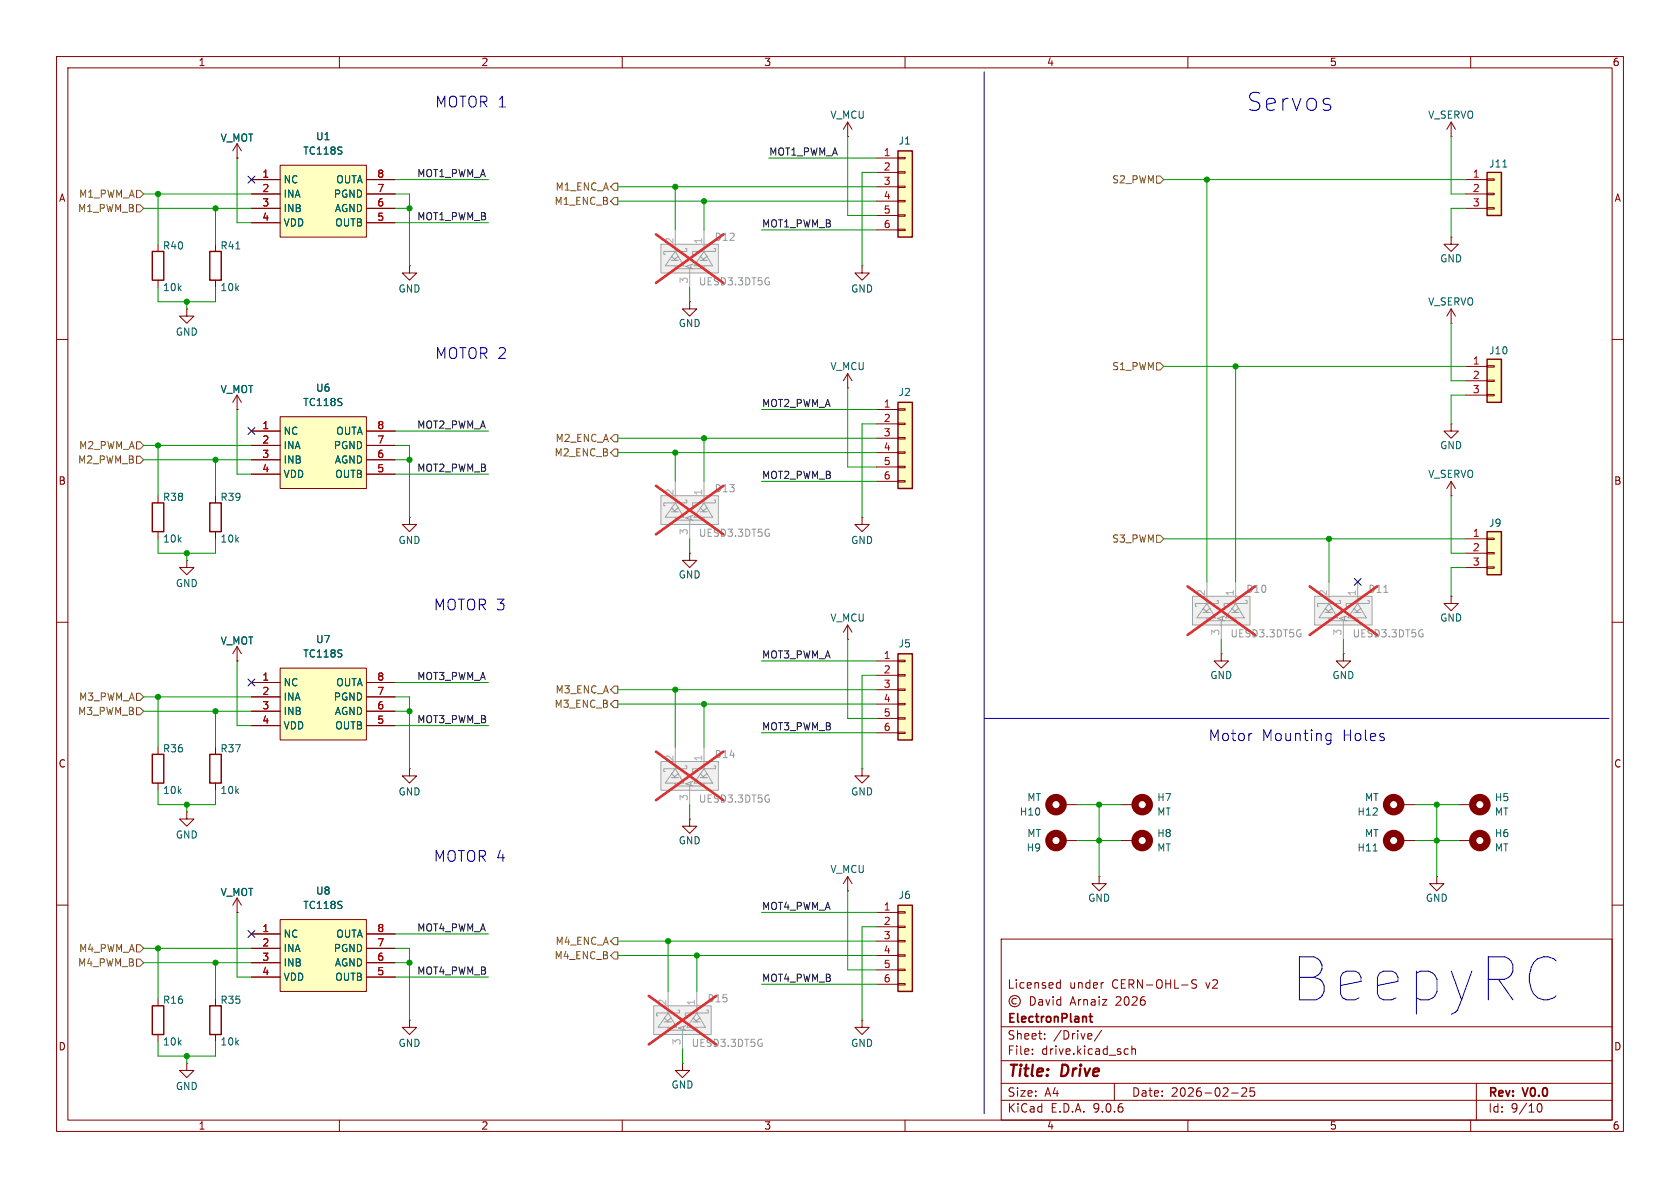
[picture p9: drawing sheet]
<svg xmlns="http://www.w3.org/2000/svg" width="297mm" height="210mm" viewBox="0 0 297 210" stroke-linecap="round" stroke-linejoin="round" font-family="sans-serif">
<g fill="none" stroke="#840000" stroke-width=".18">
<path d="M10 10h277v190h-277zM12 12h273v186h-273zM60 10v2M110 10v2M160 10v2M210 10v2M260 10v2M10 60h2M285 60h2M10 110h2M285 110h2M10 160h2"/>
<path d="M177 166h108v32h-108zM179.7 176.6a.52 .52 0 0 0-.8 .4 .52 .52 0 0 0 .8 .4M182.2 176.2a.76 .76 0 0 1 .8 .7 .76 .76 0 0 1-.8 .8zM183.7 176.8h.5l.1 .9M184.3 177.1h-.5a.29 .29 0 0 0-.2 .3 .29 .29 0 0 0 .2 .3l.5-.1M184.9 176.7l.3 1 .4-1M186.2 176.2v.1M186.2 176.7v1M186.9 174.6h.6M186.9 173.8h.6M187.5 173.2v1.5M187.5 176.8l-.4-.1-.3 .3v.4l.2 .2h.5"/>
<path d="M187.5 176.2v1.5M195 173.7h.1M211.5 173.3l-.5-.1-.3 .1v.5l.7 .3 .1 .3-.3 .3-.5-.1M285 160h2M60 198v2M110 198v2M160 198v2M177 194.5h108M177 191.5h108M177 187.5h108M177 181.5h108M182.5 186.3v.1"/>
<path d="M182.5 185.5v.1M184.7 183.6v.1M184.7 182.8v.1M194.7 182.1l-1.2 2M197 191.5v3M199 185.4l.5 .1M199.5 186.3l-.5 .1M200.1 185.5l.2-.1 .4 .1v.9M200.1 184.9v1.5M210 198v2M217.7 193.2h1.2M219.5 192.4l.6-.1 .2 .1 .1 .3-.9 1.1h.9"/>
<path d="M221.7 192.3h-.7v.7l.2-.1h.5l.1 .3-.1 .5-.2 .1-.5-.1M260 198v2M261 191.5v6.5M271.7 195.7l.2-.5 .2-.1a.81 .81 0 0 1 .6 .6 .81 .81 0 0 1-.3 .8h-.4l-.3-.5"/>
<circle cx="179.4" cy="177" r="1"/>
</g>
<path d="M192.6 179.7h.5M192.8 179.2v1.3l.3 .2" fill="none" stroke="#840000" stroke-width=".3"/>
<g fill="#f0f0f0">
<path d="M116.8 87.6h10.2v5.1h-10.2z"/>
<path d="M124.5 88.9l1.5 2.5h-3.3z"/>
<path d="M119.4 88.9l1.5 2.5h-3.3z"/>
</g>
<path d="M116.8 87.6h10.2v5.1h-10.2zM119.4 91.4v.6h2.5M119.4 88.9l1.5 2.5h-3.3zM119.4 85.1v3.8M121.2 88.4h.2v.5h-4v.5h.2M124.5 88.9l1.5 2.5h-3.3zM124.5 91.4v.6h-2.6v3.3M124.5 85.1v3.8M126.2 88.4h.3v.5h-4.1v.5h.3" fill="none" stroke="#a1a1a1" stroke-width=".18"/>
<path d="M116 85.9l11.9 8.6M127.9 85.9l-11.9 8.6" fill="none" stroke="#e12e31" stroke-width=".46"/>
<g fill="#f0f0f0">
<path d="M116.8 134.6h10.2v5.1h-10.2z"/>
<path d="M124.5 135.9l1.5 2.5h-3.3z"/>
<path d="M119.4 135.9l1.5 2.5h-3.3z"/>
</g>
<path d="M116.8 134.6h10.2v5.1h-10.2zM119.4 138.4v.5h2.5M119.4 135.9l1.5 2.5h-3.3zM119.4 132.1v3.8M121.2 135.4h.2v.5h-4v.5h.2M124.5 135.9l1.5 2.5h-3.3zM124.5 138.4v.5h-2.6v3.3M124.5 132.1v3.8M126.2 135.4h.3v.5h-4.1v.5h.3" fill="none" stroke="#a1a1a1" stroke-width=".18"/>
<path d="M116 132.9l11.9 8.6M127.9 132.9l-11.9 8.6" fill="none" stroke="#e12e31" stroke-width=".46"/>
<path d="M152.4 135.9v1.3h1.3l-1.3 1.2-1.3-1.2h1.3M152.4 135.9h.1M120.6 188v1.2h1.3l-1.3 1.3-1.2-1.3h1.2M120.6 188h.1M152.4 180.3v1.3h1.3l-1.3 1.3-1.3-1.3h1.3M152.4 180.3h.1" fill="none" stroke="#840000" stroke-width=".18"/>
<g fill="#f0f0f0">
<path d="M115.6 177.8h10.1v5.1h-10.1z"/>
<path d="M123.2 179.1l1.5 2.5h-3.3z"/>
<path d="M118.1 179.1l1.5 2.5h-3.3z"/>
</g>
<path d="M115.6 177.8h10.1v5.1h-10.1zM118.1 179.1l1.5 2.5h-3.3zM118.1 175.3v3.8M119.9 178.6h.2v.5h-4v.5h.2M123.2 179.1l1.5 2.5h-3.3zM123.2 175.3v3.8M125 178.6h.2v.5h-4v.5h.2M118.1 181.6v.5h2.5M123.2 181.6v.5h-2.6v3.3" fill="none" stroke="#a1a1a1" stroke-width=".18"/>
<path d="M114.7 176l11.9 8.6M126.6 176l-11.9 8.6" fill="none" stroke="#e12e31" stroke-width=".46"/>
<path d="M152.4 91.4v1.3h1.3l-1.3 1.3-1.3-1.3h1.3M152.4 91.4h.1M121.9 144.8v1.3h1.3l-1.3 1.2-1.3-1.2h1.3M121.9 144.8h.1M149.9 157.5h.1M149.9 154.9l-.8 1.3M149.9 154.9l.7 1.3M149.9 154.9v2.6M72.4 180.3v1.3h1.3l-1.3 1.3-1.3-1.3h1.3M72.4 180.3h.1" fill="none" stroke="#840000" stroke-width=".18"/>
<path d="M158.7 26.7h2.6v15.2h-2.6z" fill="#ffffc2"/>
<path d="M158.7 26.7h2.6v15.2h-2.6z" fill="none" stroke="#840000" stroke-width=".25"/>
<g fill="none" stroke="#840000" stroke-width=".18">
<path d="M154.9 27.9h3.8M154.9 30.5h3.8M154.9 33h3.8M154.9 35.6h3.8M154.9 38.1h3.8M158.7 27.8h1.3v.3h-1.3zM158.7 30.4h1.3v.2h-1.3zM158.7 32.9h1.3v.2h-1.3zM158.7 35.4h1.3v.3h-1.3zM158.7 38h1.3v.2h-1.3zM154.9 40.6h3.8M158.7 40.5h1.3v.3h-1.3z"/>
<path d="M121.9 97.8v1.3h1.3l-1.3 1.2-1.3-1.2h1.3M121.9 97.8h.1M33 143.5v1.3h1.3l-1.3 1.3-1.3-1.3h1.3M33 143.5h.1M41.9 158.8l-.8 1.2M41.9 158.8l.8 1.2M41.9 158.8v2.5M41.9 161.3h.1"/>
</g>
<path d="M262.9 30.5h2.5v7.6h-2.5z" fill="#ffffc2"/>
<path d="M262.9 30.5h2.5v7.6h-2.5z" fill="none" stroke="#840000" stroke-width=".25"/>
<path d="M256.5 24.1h.1M256.5 21.6l-.7 1.3M256.5 21.6l.8 1.3M256.5 21.6v2.5M259.1 31.8h3.8M259.1 34.3h3.8M259.1 36.8h3.8M262.9 31.6h1.3v.3h-1.3zM262.9 34.2h1.3v.2h-1.3zM262.9 36.7h1.3v.3h-1.3z" fill="none" stroke="#840000" stroke-width=".18"/>
<path d="M265.7 29.5h.7" fill="none" stroke="#006464" stroke-width=".18"/>
<path d="M262.9 63.5h2.5v7.6h-2.5z" fill="#ffffc2"/>
<path d="M262.9 63.5h2.5v7.6h-2.5z" fill="none" stroke="#840000" stroke-width=".25"/>
<path d="M259.1 64.8h3.8M259.1 67.3h3.8M259.1 69.9h3.8M262.9 64.6h1.3v.3h-1.3zM262.9 67.2h1.3v.2h-1.3zM262.9 69.7h1.3v.3h-1.3zM33 188v1.2h1.3l-1.3 1.3-1.3-1.3h1.3M33 188h.1" fill="none" stroke="#840000" stroke-width=".18"/>
<path d="M49.5 162.6h15.3v12.7h-15.3z" fill="#ffffc2"/>
<path d="M44.4 165.1h5.1M44.4 167.6h5.1M44.4 170.2h5.1M44.4 172.7h5.1M49.5 162.6h15.3v12.7h-15.3zM64.8 165.1h5M64.8 167.6h5M64.8 170.2h5M64.8 172.7h5" fill="none" stroke="#840000" stroke-width=".18"/>
<path d="M158.7 115.6h2.6v15.2h-2.6z" fill="#ffffc2"/>
<path d="M26.9 88.9h2.1v5.1h-2.1zM37.1 88.9h2v5.1h-2zM158.7 115.6h2.6v15.2h-2.6zM26.9 133.4h2.1v5h-2.1zM37.1 133.4h2v5h-2z" fill="none" stroke="#840000" stroke-width=".25"/>
<g fill="none" stroke="#840000" stroke-width=".18">
<path d="M149.9 24.1h.1M149.9 21.6l-.8 1.3M149.9 21.6l.7 1.3M149.9 21.6v2.5M27.9 87.6v1.3M27.9 94v1.3M33 99.1v1.2h1.3l-1.3 1.3-1.3-1.3h1.3M33 99.1h.1M38.1 87.6v1.3M38.1 94v1.3M72.4 91.4v1.3h1.3l-1.3 1.3-1.3-1.3h1.3M72.4 91.4h.1"/>
<path d="M41.9 116.8h.1M41.9 114.3l-.8 1.3M41.9 114.3l.8 1.3M41.9 114.3v2.5M154.9 116.8h3.8M154.9 119.4h3.8M158.7 116.7h1.3v.3h-1.3zM158.7 119.3h1.3v.2h-1.3zM27.9 132.1v1.3M27.9 138.4v1.3M38.1 132.1v1.3M38.1 138.4v1.3"/>
<path d="M72.4 135.9v1.3h1.3l-1.3 1.2-1.3-1.2h1.3M72.4 135.9h.1M154.9 121.9h3.8M154.9 124.5h3.8M154.9 127h3.8M154.9 129.5h3.8M158.7 121.8h1.3v.2h-1.3zM158.7 124.3h1.3v.3h-1.3zM158.7 126.9h1.3v.2h-1.3zM158.7 129.4h1.3v.3h-1.3z"/>
</g>
<path d="M49.5 118.1h15.3v12.7h-15.3z" fill="#ffffc2"/>
<path d="M49.5 118.1h15.3v12.7h-15.3zM237.5 115.6v1.2h1.3l-1.3 1.3-1.3-1.3h1.3M237.5 115.6h.1M44.4 120.7h5.1M44.4 123.2h5.1M44.4 125.7h5.1M44.4 128.3h5.1M64.8 120.7h5M64.8 123.2h5M64.8 125.7h5M64.8 128.3h5" fill="none" stroke="#840000" stroke-width=".18"/>
<path d="M158.7 71.1h2.6v15.3h-2.6z" fill="#ffffc2"/>
<path d="M158.7 71.1h2.6v15.3h-2.6z" fill="none" stroke="#840000" stroke-width=".25"/>
<path d="M154.9 72.4h3.8M154.9 74.9h3.8M154.9 77.5h3.8M158.7 72.3h1.3v.2h-1.3zM158.7 74.8h1.3v.3h-1.3zM158.7 77.3h1.3v.3h-1.3zM158.7 79.9h1.3v.2h-1.3zM154.9 80h3.8M154.9 82.6h3.8M154.9 85.1h3.8M158.7 82.4h1.3v.3h-1.3zM158.7 85h1.3v.2h-1.3z" fill="none" stroke="#840000" stroke-width=".18"/>
<g fill="#f0f0f0">
<path d="M116.8 43.2h10.2v5.1h-10.2z"/>
<path d="M124.5 44.5l1.5 2.5h-3.3z"/>
<path d="M119.4 44.5l1.5 2.5h-3.3z"/>
</g>
<path d="M116.8 43.2h10.2v5.1h-10.2zM119.4 47v.5h2.5M119.4 44.5l1.5 2.5h-3.3zM119.4 40.6v3.9M121.2 43.9h.2v.6h-4v.5h.2M124.5 44.5l1.5 2.5h-3.3zM124.5 47v.5h-2.6v3.3M124.5 40.6v3.9M126.2 43.9h.3v.6h-4.1v.5h.3" fill="none" stroke="#a1a1a1" stroke-width=".18"/>
<path d="M116 41.4l11.9 8.6M127.9 41.4l-11.9 8.6" fill="none" stroke="#e12e31" stroke-width=".46"/>
<g fill="none" stroke="#840000" stroke-width=".18">
<path d="M27.9 43.2v1.3M27.9 49.5v1.3M72.4 47v1.3h1.3l-1.3 1.2-1.3-1.2h1.3M72.4 47h.1M121.9 53.3v1.3h1.3l-1.3 1.3-1.3-1.3h1.3M121.9 53.3h.1M152.4 47v1.3h1.3l-1.3 1.2-1.3-1.2h1.3M152.4 47h.1M149.9 68.6h.1M149.9 66l-.8 1.3M149.9 66l.7 1.3M149.9 66v2.6"/>
<path d="M149.9 113h.1M149.9 110.5v2.5M149.9 110.5l-.8 1.3M149.9 110.5l.7 1.3M198.1 142.2h2.6M27.9 176.5v1.3M38.1 176.5v1.3M27.9 182.9v1.3M38.1 182.9v1.3"/>
</g>
<path d="M26.9 44.5h2.1v5h-2.1zM26.9 177.8h2.1v5.1h-2.1zM37.1 177.8h2v5.1h-2z" fill="none" stroke="#840000" stroke-width=".25"/>
<circle cx="201.9" cy="142.2" r="1.27" fill="none" stroke="#840000" stroke-width="1.3"/>
<g fill="#f0f0f0">
<path d="M232.4 105.4h10.2v5.1h-10.2z"/>
<path d="M240 106.7l1.5 2.5h-3.3z"/>
<path d="M234.9 106.7l1.6 2.5h-3.3z"/>
</g>
<path d="M232.4 105.4h10.2v5.1h-10.2zM234.9 109.2v.5h2.6M234.9 106.7l1.6 2.5h-3.3zM234.9 102.9v3.8M236.7 106.2h.3v.5h-4.1v.5h.3M240 106.7l1.5 2.5h-3.3zM240 109.2v.5h-2.5v3.3M240 102.9v3.8M241.8 106.2h.3v.5h-4.1v.5h.2" fill="none" stroke="#a1a1a1" stroke-width=".18"/>
<path d="M244.6 104.7h.8" fill="none" stroke="#989898" stroke-width=".18"/>
<path d="M231.5 103.7l11.9 8.5M243.4 103.7l-11.9 8.5" fill="none" stroke="#e12e31" stroke-width=".46"/>
<g fill="none" stroke="#840000" stroke-width=".18">
<path d="M38.1 43.2v1.3M38.1 49.5v1.3M256.5 57.2h.1M256.5 54.6l-.7 1.3M256.5 54.6l.8 1.3M256.5 54.6v2.6M256.5 74.9v1.3h1.3l-1.3 1.3-1.2-1.3h1.2M256.5 74.9h.1M256.5 87.6h.1M256.5 85.1v2.5M256.5 85.1l-.7 1.3M256.5 85.1l.8 1.3"/>
<path d="M256.5 105.4v1.3h1.3l-1.3 1.3-1.2-1.3h1.2M256.5 105.4h.1M188 142.2h2.5M188 148.6h2.5M194.3 154.9v1.3h1.3l-1.3 1.3-1.3-1.3h1.3M194.3 154.9h.1"/>
</g>
<path d="M37.1 44.5h2v5h-2z" fill="none" stroke="#840000" stroke-width=".25"/>
<path d="M41.7 44h.7" fill="none" stroke="#006464" stroke-width=".18"/>
<g fill="none" stroke="#840000" stroke-width="1.3">
<circle cx="186.7" cy="148.6" r="1.27"/>
<circle cx="186.7" cy="142.2" r="1.27"/>
</g>
<path d="M262.9 94h2.5v7.6h-2.5z" fill="#ffffc2"/>
<path d="M262.9 94h2.5v7.6h-2.5z" fill="none" stroke="#840000" stroke-width=".25"/>
<g fill="none" stroke="#840000" stroke-width=".18">
<path d="M33 54.6v1.3h1.3l-1.3 1.3-1.3-1.3h1.3M33 54.6h.1M256.5 41.9v1.3h1.3l-1.3 1.3-1.2-1.3h1.2M256.5 41.9h.1M259.1 95.3h3.8M259.1 97.8h3.8M262.9 95.1h1.3v.3h-1.3zM262.9 97.7h1.3v.2h-1.3zM259.1 100.3h3.8M262.9 100.2h1.3v.3h-1.3zM198.1 148.6h2.6M247.6 148.6h2.6"/>
<path d="M254 154.9v1.3h1.3l-1.3 1.3-1.3-1.3h1.3M254 154.9h.1"/>
</g>
<g fill="none" stroke="#840000" stroke-width="1.3">
<circle cx="201.9" cy="148.6" r="1.27"/>
<circle cx="246.4" cy="148.6" r="1.27"/>
</g>
<path d="M242.8 150.4h.7" fill="none" stroke="#006464" stroke-width=".18"/>
<path d="M49.5 73.7h15.3v12.7h-15.3z" fill="#ffffc2"/>
<path d="M44.4 76.2h5.1M44.4 78.7h5.1M49.5 73.7h15.3v12.7h-15.3zM64.8 76.2h5M64.8 78.7h5M44.4 81.3h5.1M44.4 83.8h5.1M64.8 81.3h5M64.8 83.8h5" fill="none" stroke="#840000" stroke-width=".18"/>
<path d="M158.7 160h2.6v15.3h-2.6z" fill="#ffffc2"/>
<path d="M158.7 160h2.6v15.3h-2.6z" fill="none" stroke="#840000" stroke-width=".25"/>
<g fill="none" stroke="#840000" stroke-width=".18">
<path d="M41.9 72.4h.1M41.9 69.9l-.8 1.2M41.9 69.9l.8 1.2M41.9 69.9v2.5M247.6 142.2h2.6M154.9 161.3h3.8M154.9 163.8h3.8M154.9 166.4h3.8M154.9 168.9h3.8M154.9 171.5h3.8M154.9 174h3.8M158.7 161.2h1.3v.2h-1.3z"/>
<path d="M158.7 163.7h1.3v.3h-1.3zM158.7 166.2h1.3v.3h-1.3zM158.7 168.8h1.3v.2h-1.3zM158.7 171.3h1.3v.3h-1.3zM158.7 173.9h1.3v.2h-1.3z"/>
</g>
<circle cx="246.4" cy="142.2" r="1.27" fill="none" stroke="#840000" stroke-width="1.3"/>
<path d="M49.5 29.2h15.3v12.7h-15.3z" fill="#ffffc2"/>
<path d="M44.4 31.8h5.1M44.4 34.3h5.1M44.4 36.8h5.1M44.4 39.4h5.1M49.5 29.2h15.3v12.7h-15.3zM64.8 31.8h5M64.8 34.3h5M64.8 36.8h5M64.8 39.4h5" fill="none" stroke="#840000" stroke-width=".18"/>
<g fill="#f0f0f0">
<path d="M210.8 105.4h10.2v5.1h-10.2z"/>
<path d="M218.4 106.7l1.6 2.5h-3.3z"/>
<path d="M213.4 106.7l1.5 2.5h-3.3z"/>
</g>
<path d="M210.8 105.4h10.2v5.1h-10.2zM213.4 109.2v.5h2.5M213.4 106.7l1.5 2.5h-3.3zM213.4 102.9v3.8M215.1 106.2h.3v.5h-4.1v.5h.3M218.4 106.7l1.6 2.5h-3.3zM218.4 109.2v.5h-2.5v3.3M218.4 102.9v3.8M220.2 106.2h.3v.5h-4.1v.5h.3" fill="none" stroke="#a1a1a1" stroke-width=".18"/>
<path d="M209.9 103.7l12 8.5M221.9 103.7l-12 8.5" fill="none" stroke="#e12e31" stroke-width=".46"/>
<g fill="none" stroke="#840000" stroke-width="1.3">
<circle cx="261.6" cy="148.6" r="1.27"/>
<circle cx="261.6" cy="142.2" r="1.27"/>
</g>
<g fill="none" stroke="#840000" stroke-width=".18">
<path d="M41.9 27.9h.1M41.9 25.4l-.8 1.3M41.9 25.4l.8 1.3M41.9 25.4v2.5M44.4 31.8h5.1M44.4 34.3h5.1M44.4 36.8h5.1M44.4 39.4h5.1M64.8 31.8h5M64.8 34.3h5M64.8 36.8h5M64.8 39.4h5"/>
<path d="M41.9 72.4h.1M44.4 76.2h5.1M44.4 78.7h5.1M64.8 76.2h5M64.8 78.7h5M44.4 81.3h5.1M44.4 83.8h5.1M64.8 81.3h5M64.8 83.8h5M41.9 116.8h.1M215.9 115.6v1.2h1.3l-1.3 1.3-1.3-1.3h1.3M215.9 115.6h.1"/>
<path d="M44.4 120.7h5.1M44.4 123.2h5.1M44.4 125.7h5.1M44.4 128.3h5.1M64.8 120.7h5M64.8 123.2h5M64.8 125.7h5M64.8 128.3h5M257.8 148.6h2.5M257.8 142.2h2.5M41.9 161.3h.1M44.4 165.1h5.1"/>
<path d="M44.4 167.6h5.1M44.4 170.2h5.1M44.4 172.7h5.1M64.8 165.1h5M64.8 167.6h5M64.8 170.2h5M64.8 172.7h5"/>
</g>
<g fill="none" stroke="#725600" stroke-width=".18">
<path d="M24.1 36.2h.7l.6 .6-.6 .7h-.7zM24.1 33.7h.7l.6 .6-.6 .6h-.7zM107.9 35.6l.7-.7h.6v1.3h-.6zM108.6 32.4h.6v1.3h-.6l-.7-.7zM204.5 31.1h.6l.6 .7-.6 .6h-.6zM24.1 78.1h.7l.6 .6-.6 .7h-.7zM107.9 77.5l.7-.7h.6v1.3h-.6zM108.6 79.4h.6v1.2h-.6l-.7-.6zM204.5 64.1h.6l.6 .7-.6 .6h-.6zM24.1 80.6h.7l.6 .7-.6 .6h-.7zM204.5 94.6h.6l.6 .7-.6 .6h-.6zM24.1 125.1h.7l.6 .6-.6 .7h-.7z"/>
<path d="M24.1 122.6h.7l.6 .6-.6 .6h-.7zM108.6 123.8h.6v1.3h-.6l-.7-.6zM108.6 121.3h.6v1.3h-.6l-.7-.7zM24.1 169.5h.7l.6 .7-.6 .6h-.7zM24.1 167h.7l.6 .6-.6 .7h-.7zM107.9 168.9l.7-.6h.6v1.2h-.6zM108.6 165.7h.6v1.3h-.6l-.7-.6z"/>
</g>
<path d="M174 12.7v184.2M174 127h110.5M221.2 129.7h.1M234.6 129.7h.2h.5M234.6 130.8l.2 .1 .5-.1M235.3 129.7v1.5a.52 .52 0 0 1-.6 .4" fill="none" stroke="#0000c2" stroke-width=".18"/>
<g fill="none" stroke="#009600" stroke-width=".18">
<path d="M25.4 36.8h19M25.4 34.3h19M27.9 34.3v8.9M38.1 36.8v6.4M41.9 27.9v11.5h2.5M69.8 36.8h2.6M69.8 34.3h2.6v12.7M69.8 31.8h16.6M69.8 39.4h16.6M109.2 35.6h45.7M109.2 33h45.7M119.4 33v7.6"/>
<path d="M124.5 35.6v5M135.9 27.9h19M149.9 24.1v14h5M154.9 30.5h-2.5v16.5M205.7 31.8h53.4M213.4 31.8v71.1M256.5 24.1v10.2h2.6M259.1 36.8h-2.6v5.1M27.9 50.8v2.5h10.2v-2.5M33 53.3v1.3M121.9 50.8v2.5M134.6 40.6h20.3"/>
<path d="M256.5 57.2v10.1h2.6M25.4 78.7h19M27.9 78.7v8.9M41.9 72.4v11.4h2.5M69.8 76.2h16.6M69.8 78.7h2.6v12.7M109.2 77.5h45.7M124.5 77.5v7.6M134.6 72.4h20.3M149.9 68.6v14h5M154.9 74.9h-2.5v16.5M205.7 64.8h53.4"/>
<path d="M218.4 64.8v38.1M259.1 69.9h-2.6v5M25.4 81.3h19M27.9 95.3v2.5h10.2v-2.5M33 97.8v1.3M38.1 81.3v6.3M69.8 81.3h2.6M69.8 83.8h16.6M109.2 80h45.7M119.4 80v5.1M121.9 95.3v2.5M134.6 85.1h20.3"/>
<path d="M205.7 95.3h53.4M234.9 95.3v7.6M256.5 87.6v10.2h2.6M41.9 116.8v11.5h2.5M134.6 116.8h20.3M149.9 113v14h5M154.9 119.4h-2.5v16.5M215.9 113v2.6M237.5 113v2.6M259.1 100.3h-2.6v5.1M25.4 125.7h19M25.4 123.2h19"/>
<path d="M27.9 139.7v2.5h10.2v-2.5M27.9 123.2v8.9M38.1 125.7v6.4M69.8 123.2h2.6v12.7M69.8 125.7h2.6M69.8 128.3h16.6M69.8 120.7h16.6M109.2 124.5h45.7M109.2 121.9h45.7M119.4 121.9v10.2M124.5 124.5v7.6M134.6 129.5h20.3"/>
<path d="M33 142.2v1.3M121.9 142.2v2.6M149.9 157.5v14h5M190.5 142.2h7.6M190.5 148.6h7.6M194.3 142.2v12.7M250.2 142.2h7.6M250.2 148.6h7.6M254 142.2v12.7M25.4 170.2h19M25.4 167.6h19M27.9 167.6v8.9"/>
<path d="M38.1 170.2v6.3M41.9 161.3v11.4h2.5M69.8 170.2h2.6M69.8 167.6h2.6v12.7M69.8 172.7h16.6M69.8 165.1h16.6M109.2 168.9h45.7M109.2 166.4h45.7M118.1 166.4v8.9M123.2 168.9v6.4M134.6 161.3h20.3M134.6 174h20.3"/>
<path d="M154.9 163.8h-2.5v16.5M27.9 184.2v2.5h10.2v-2.5M33 186.7v1.3M120.6 185.4v2.6"/>
</g>
<path d="M43.8 31.1l1.3 1.3M45.1 31.1l-1.3 1.3M43.8 75.6l1.3 1.2M45.1 75.6l-1.3 1.2M239.4 102.3l1.2 1.2M240.6 102.3l-1.2 1.2M43.8 120l1.3 1.3M45.1 120l-1.3 1.3M43.8 164.5l1.3 1.2M45.1 164.5l-1.3 1.2" fill="none" stroke="#000084" stroke-width=".18"/>
<g fill="#009600" stroke="#009600" stroke-width=".18">
<circle cx="38.1" cy="81.3" r=".46"/>
<circle cx="33" cy="53.3" r=".46"/>
<circle cx="38.1" cy="36.8" r=".46"/>
<circle cx="27.9" cy="78.7" r=".46"/>
<circle cx="27.9" cy="34.3" r=".46"/>
<circle cx="72.4" cy="81.3" r=".46"/>
<circle cx="33" cy="186.7" r=".46"/>
<circle cx="27.9" cy="167.6" r=".46"/>
<circle cx="38.1" cy="170.2" r=".46"/>
<circle cx="72.4" cy="170.2" r=".46"/>
<circle cx="27.9" cy="123.2" r=".46"/>
<circle cx="38.1" cy="125.7" r=".46"/>
<circle cx="72.4" cy="125.7" r=".46"/>
<circle cx="33" cy="97.8" r=".46"/>
<circle cx="33" cy="142.2" r=".46"/>
<circle cx="72.4" cy="36.8" r=".46"/>
<circle cx="124.5" cy="35.6" r=".46"/>
<circle cx="119.4" cy="33" r=".46"/>
<circle cx="123.2" cy="168.9" r=".46"/>
<circle cx="124.5" cy="124.5" r=".46"/>
<circle cx="119.4" cy="121.9" r=".46"/>
<circle cx="118.1" cy="166.4" r=".46"/>
<circle cx="194.3" cy="142.2" r=".46"/>
<circle cx="234.9" cy="95.3" r=".46"/>
<circle cx="194.3" cy="148.6" r=".46"/>
<circle cx="254" cy="148.6" r=".46"/>
<circle cx="254" cy="142.2" r=".46"/>
<circle cx="119.4" cy="80" r=".46"/>
<circle cx="124.5" cy="77.5" r=".46"/>
<circle cx="213.4" cy="31.8" r=".46"/>
<circle cx="218.4" cy="64.8" r=".46"/>
</g>
<text font-size="10.6" fill="#0000c2" x="228.4" y="177.3">BeepyRC</text>
<text font-size="4.4" fill="#0000c2" x="220.4" y="19.9">Servos</text>
<g font-size="2.8" fill="#840000">
<text x="178" y="190.9">Title:</text>
<text x="187.7" y="190.9">Drive</text>
</g>
<g font-size="2.7" fill="#0000c2">
<text x="76.9" y="19.2">MOTOR 1</text>
<text x="76.9" y="63.7">MOTOR 2</text>
<text x="76.6" y="108.1">MOTOR 3</text>
<text x="213.6" y="131.2">Motor</text>
<text x="223" y="131.2">Mounting</text>
<text x="237.3" y="131.2">Holes</text>
<text x="76.6" y="152.6">MOTOR 4</text>
</g>
<g font-size="2.1" fill="#840000">
<text x="178" y="175">Licensed</text>
<text x="189" y="175">under</text>
<text x="189.2" y="178">Arnaiz</text>
<text x="196.6" y="175">CERN-OHL-S</text>
<text x="197.4" y="178">2026</text>
<text x="213.3" y="175">v2</text>
<text x="178" y="184">Sheet:</text>
<text x="178" y="181.2">ElectronPlant</text>
<text x="186.2" y="184">/Drive/</text>
<text x="178" y="186.7">File:</text>
<text x="184.1" y="186.7">drive.kicad_sch</text>
<text x="178" y="196.9">KiCad</text>
<text x="178" y="194.1">Size:</text>
<text x="184.7" y="194.1">A4</text>
<text x="185.7" y="196.9">E.D.A.</text>
<text x="193.3" y="196.9">9.0.6</text>
<text x="200" y="194.1">Date:</text>
<text x="207" y="194.1">2026-02-25</text>
<text x="263" y="194.3">Rev:</text>
<text x="263" y="196.9">Id:</text>
<text x="267.1" y="196.9">9/10</text>
<text x="269.4" y="194.3">V0.0</text>
</g>
<g font-size="1.8" fill="#840000">
<text x="35" y="11.9">1</text>
<text x="85" y="11.9">2</text>
<text x="135" y="11.9">3</text>
<text x="185" y="11.9">4</text>
<text x="235" y="11.9">5</text>
<text x="285" y="11.9">6</text>
<text x="10.3" y="35.9">A</text>
<text x="285.3" y="35.9">A</text>
<text x="10.3" y="85.9">B</text>
<text x="285.3" y="85.9">B</text>
<text x="10.3" y="135.9">C</text>
<text x="285.3" y="135.9">C</text>
<text x="10.3" y="185.9">D</text>
<text x="285.3" y="185.9">D</text>
<text x="35" y="199.9">1</text>
<text x="85" y="199.9">2</text>
<text x="135" y="199.9">3</text>
<text x="185" y="199.9">4</text>
<text x="235" y="199.9">5</text>
<text x="285" y="199.9">6</text>
</g>
<g font-size="1.8" fill="#006464">
<text x="146.7" y="21.2">V_MCU</text>
<text x="252.4" y="21.2">V_SERVO</text>
<text x="38.9" y="25.2">V_MOT</text>
<text x="53.5" y="27.5">TC118S</text>
<text x="55.8" y="25">U1</text>
<text x="158.8" y="25.8">J1</text>
<text x="263.2" y="29.8">J11</text>
<text x="50" y="32.6">NC</text>
<text x="50" y="35.2">INA</text>
<text x="58.9" y="35.2">PGND</text>
<text x="59.3" y="32.6">OUTA</text>
<text x="50" y="37.7">INB</text>
<text x="50" y="40.2">VDD</text>
<text x="59.1" y="37.7">AGND</text>
<text x="59.2" y="40.2">OUTB</text>
<text x="28.7" y="44.3">R40</text>
<text x="38.9" y="44.3">R41</text>
<text x="254.5" y="46.6">GND</text>
<text x="28.7" y="51.7">10k</text>
<text x="38.9" y="51.7">10k</text>
<text x="70.4" y="51.9">GND</text>
<text x="150.4" y="51.9">GND</text>
<text x="31" y="59.5">GND</text>
<text x="119.9" y="58">GND</text>
<text x="252.4" y="54.2">V_SERVO</text>
<text x="146.7" y="65.6">V_MCU</text>
<text x="263.2" y="62.8">J10</text>
<text x="38.9" y="69.7">V_MOT</text>
<text x="53.5" y="72">TC118S</text>
<text x="55.8" y="69.4">U6</text>
<text x="158.8" y="70.2">J2</text>
<text x="50" y="77.1">NC</text>
<text x="59.3" y="77.1">OUTA</text>
<text x="50" y="79.6">INA</text>
<text x="50" y="82.1">INB</text>
<text x="58.9" y="79.6">PGND</text>
<text x="59.1" y="82.1">AGND</text>
<text x="254.5" y="79.6">GND</text>
<text x="28.7" y="88.7">R38</text>
<text x="38.9" y="88.7">R39</text>
<text x="50" y="84.7">VDD</text>
<text x="59.2" y="84.7">OUTB</text>
<text x="252.4" y="84.7">V_SERVO</text>
<text x="263.2" y="93.3">J9</text>
<text x="28.7" y="96.1">10k</text>
<text x="38.9" y="96.1">10k</text>
<text x="70.4" y="96.4">GND</text>
<text x="150.4" y="96.4">GND</text>
<text x="31" y="104">GND</text>
<text x="119.9" y="102.5">GND</text>
<text x="55.8" y="113.9">U7</text>
<text x="146.7" y="110.1">V_MCU</text>
<text x="254.5" y="110.1">GND</text>
<text x="38.9" y="114.1">V_MOT</text>
<text x="53.5" y="116.4">TC118S</text>
<text x="158.8" y="114.7">J5</text>
<text x="50" y="121.5">NC</text>
<text x="50" y="124.1">INA</text>
<text x="58.9" y="124.1">PGND</text>
<text x="59.3" y="121.5">OUTA</text>
<text x="213.9" y="120.2">GND</text>
<text x="235.5" y="120.2">GND</text>
<text x="50" y="126.6">INB</text>
<text x="50" y="129.1">VDD</text>
<text x="59.1" y="126.6">AGND</text>
<text x="59.2" y="129.1">OUTB</text>
<text x="28.7" y="133.2">R36</text>
<text x="38.9" y="133.2">R37</text>
<text x="28.7" y="140.6">10k</text>
<text x="38.9" y="140.6">10k</text>
<text x="70.4" y="140.8">GND</text>
<text x="150.4" y="140.8">GND</text>
<text x="181.5" y="141.8">MT</text>
<text x="204.5" y="141.8">H7</text>
<text x="241.2" y="141.8">MT</text>
<text x="264.2" y="141.8">H5</text>
<text x="31" y="148.4">GND</text>
<text x="119.9" y="149.5">GND</text>
<text x="180.2" y="144.4">H10</text>
<text x="181.5" y="148.2">MT</text>
<text x="204.5" y="144.4">MT</text>
<text x="204.5" y="148.2">H8</text>
<text x="239.9" y="144.4">H12</text>
<text x="241.2" y="148.2">MT</text>
<text x="264.2" y="148.2">H6</text>
<text x="264.2" y="144.4">MT</text>
<text x="146.7" y="154.5">V_MCU</text>
<text x="181.4" y="150.7">H9</text>
<text x="204.5" y="150.7">MT</text>
<text x="239.9" y="150.7">H11</text>
<text x="264.2" y="150.7">MT</text>
<text x="38.9" y="158.6">V_MOT</text>
<text x="53.5" y="160.9">TC118S</text>
<text x="55.8" y="158.3">U8</text>
<text x="158.8" y="159.1">J6</text>
<text x="192.3" y="159.6">GND</text>
<text x="252" y="159.6">GND</text>
<text x="50" y="166">NC</text>
<text x="59.3" y="166">OUTA</text>
<text x="50" y="168.5">INA</text>
<text x="50" y="171">INB</text>
<text x="50" y="173.6">VDD</text>
<text x="58.9" y="168.5">PGND</text>
<text x="59.1" y="171">AGND</text>
<text x="59.2" y="173.6">OUTB</text>
<text x="28.7" y="177.6">R16</text>
<text x="38.9" y="177.6">R35</text>
<text x="28.7" y="185">10k</text>
<text x="38.9" y="185">10k</text>
<text x="70.4" y="185.3">GND</text>
<text x="150.4" y="185.3">GND</text>
<text x="31" y="192.9">GND</text>
<text x="118.6" y="192.6">GND</text>
</g>
<g font-size="1.8" fill="#0f0f0f">
<text x="135.9" y="27.6">MOT1_PWM_A</text>
<text x="73.7" y="31.4">MOT1_PWM_A</text>
<text x="73.7" y="39">MOT1_PWM_B</text>
<text x="134.6" y="40.3">MOT1_PWM_B</text>
<text x="73.7" y="75.9">MOT2_PWM_A</text>
<text x="134.6" y="72">MOT2_PWM_A</text>
<text x="73.7" y="83.5">MOT2_PWM_B</text>
<text x="134.6" y="84.7">MOT2_PWM_B</text>
<text x="134.6" y="116.5">MOT3_PWM_A</text>
<text x="73.7" y="120.3">MOT3_PWM_A</text>
<text x="73.7" y="127.9">MOT3_PWM_B</text>
<text x="134.6" y="129.2">MOT3_PWM_B</text>
<text x="134.6" y="160.9">MOT4_PWM_A</text>
<text x="73.7" y="164.8">MOT4_PWM_A</text>
<text x="73.7" y="172.4">MOT4_PWM_B</text>
<text x="134.6" y="173.6">MOT4_PWM_B</text>
</g>
<g font-size="1.8" fill="#a90000">
<text x="156.1" y="27.7">1</text>
<text x="46.3" y="31.5">1</text>
<text x="46.3" y="34">2</text>
<text x="66.6" y="31.5">8</text>
<text x="66.6" y="34">7</text>
<text x="156.1" y="30.2">2</text>
<text x="156.1" y="32.8">3</text>
<text x="156.1" y="35.3">4</text>
<text x="260.3" y="31.5">1</text>
<text x="260.3" y="34">2</text>
<text x="46.3" y="36.6">3</text>
<text x="46.3" y="39.1">4</text>
<text x="66.6" y="39.1">5</text>
<text x="66.6" y="36.6">6</text>
<text x="156.1" y="37.8">5</text>
<text x="156.1" y="40.4">6</text>
<text x="260.3" y="36.6">3</text>
<text x="260.3" y="64.5">1</text>
<text x="260.3" y="67.1">2</text>
<text x="260.3" y="69.6">3</text>
<text x="46.3" y="75.9">1</text>
<text x="66.6" y="75.9">8</text>
<text x="156.1" y="72.1">1</text>
<text x="156.1" y="74.7">2</text>
<text x="156.1" y="77.2">3</text>
<text x="46.3" y="78.5">2</text>
<text x="46.3" y="81">3</text>
<text x="46.3" y="83.6">4</text>
<text x="66.6" y="83.6">5</text>
<text x="66.6" y="78.5">7</text>
<text x="66.6" y="81">6</text>
<text x="156.1" y="79.8">4</text>
<text x="156.1" y="82.3">5</text>
<text x="156.1" y="84.8">6</text>
<text x="260.3" y="95">1</text>
<text x="260.3" y="97.5">2</text>
<text x="260.3" y="100.1">3</text>
<text x="156.1" y="116.6">1</text>
<text x="156.1" y="119.1">2</text>
<text x="46.3" y="120.4">1</text>
<text x="46.3" y="122.9">2</text>
<text x="46.3" y="125.5">3</text>
<text x="66.6" y="120.4">8</text>
<text x="66.6" y="122.9">7</text>
<text x="66.6" y="125.5">6</text>
<text x="156.1" y="121.7">3</text>
<text x="156.1" y="124.2">4</text>
<text x="46.3" y="128">4</text>
<text x="66.6" y="128">5</text>
<text x="156.1" y="126.7">5</text>
<text x="156.1" y="129.3">6</text>
<text x="156.1" y="161">1</text>
<text x="46.3" y="164.8">1</text>
<text x="46.3" y="167.4">2</text>
<text x="66.6" y="164.8">8</text>
<text x="66.6" y="167.4">7</text>
<text x="156.1" y="163.6">2</text>
<text x="156.1" y="166.1">3</text>
<text x="46.3" y="169.9">3</text>
<text x="46.3" y="172.5">4</text>
<text x="66.6" y="172.5">5</text>
<text x="66.6" y="169.9">6</text>
<text x="156.1" y="168.7">4</text>
<text x="156.1" y="171.2">5</text>
<text x="156.1" y="173.7">6</text>
</g>
<g font-size="1.8" fill="#725600">
<text x="13.9" y="35.2">M1_PWM_A</text>
<text x="98.1" y="33.9">M1_ENC_A</text>
<text x="196.5" y="32.6">S2_PWM</text>
<text x="13.7" y="37.7">M1_PWM_B</text>
<text x="97.9" y="36.4">M1_ENC_B</text>
<text x="196.5" y="65.6">S1_PWM</text>
<text x="13.7" y="82.1">M2_PWM_B</text>
<text x="13.9" y="79.6">M2_PWM_A</text>
<text x="97.9" y="80.9">M2_ENC_B</text>
<text x="98.1" y="78.3">M2_ENC_A</text>
<text x="196.5" y="96.1">S3_PWM</text>
<text x="13.9" y="124.1">M3_PWM_A</text>
<text x="97.9" y="125.3">M3_ENC_B</text>
<text x="98.1" y="122.8">M3_ENC_A</text>
<text x="13.7" y="126.6">M3_PWM_B</text>
<text x="98.1" y="167.2">M4_ENC_A</text>
<text x="13.7" y="171">M4_PWM_B</text>
<text x="13.9" y="168.5">M4_PWM_A</text>
<text x="97.9" y="169.8">M4_ENC_B</text>
</g>
<g font-size="1.8" fill="#aaa">
<text x="119.1" y="43.3" transform="rotate(-90 119.1 43.3)">2</text>
<text x="124.2" y="43.3" transform="rotate(-90 124.2 43.3)">1</text>
<text x="121.7" y="50.2" transform="rotate(-90 121.7 50.2)">3</text>
<text x="119.1" y="87.7" transform="rotate(-90 119.1 87.7)">2</text>
<text x="124.2" y="87.7" transform="rotate(-90 124.2 87.7)">1</text>
<text x="121.7" y="94.7" transform="rotate(-90 121.7 94.7)">3</text>
<text x="213.1" y="105.5" transform="rotate(-90 213.1 105.5)">2</text>
<text x="218.2" y="105.5" transform="rotate(-90 218.2 105.5)">1</text>
<text x="234.7" y="105.5" transform="rotate(-90 234.7 105.5)">2</text>
<text x="239.8" y="105.5" transform="rotate(-90 239.8 105.5)">1</text>
<text x="215.6" y="112.5" transform="rotate(-90 215.6 112.5)">3</text>
<text x="237.2" y="112.5" transform="rotate(-90 237.2 112.5)">3</text>
<text x="119.1" y="134.7" transform="rotate(-90 119.1 134.7)">2</text>
<text x="124.2" y="134.7" transform="rotate(-90 124.2 134.7)">1</text>
<text x="121.7" y="141.7" transform="rotate(-90 121.7 141.7)">3</text>
<text x="117.9" y="177.9" transform="rotate(-90 117.9 177.9)">2</text>
<text x="122.9" y="177.9" transform="rotate(-90 122.9 177.9)">1</text>
<text x="120.4" y="184.9" transform="rotate(-90 120.4 184.9)">3</text>
</g>
<g font-size="1.8" fill="#989898">
<text x="120.2" y="46.4" transform="rotate(-90 120.2 46.4)">K</text>
<text x="122.8" y="47.8" transform="rotate(-90 122.8 47.8)">A</text>
<text x="125.3" y="46.4" transform="rotate(-90 125.3 46.4)">K</text>
<text x="126.2" y="42.8">D12</text>
<text x="123.5" y="50.6">UESD3.3DT5G</text>
<text x="126.2" y="87.2">D13</text>
<text x="120.2" y="90.9" transform="rotate(-90 120.2 90.9)">K</text>
<text x="122.8" y="92.2" transform="rotate(-90 122.8 92.2)">A</text>
<text x="123.5" y="95.1">UESD3.3DT5G</text>
<text x="125.3" y="90.9" transform="rotate(-90 125.3 90.9)">K</text>
<text x="220.2" y="105">D10</text>
<text x="241.8" y="105">D11</text>
<text x="214.2" y="108.7" transform="rotate(-90 214.2 108.7)">K</text>
<text x="216.8" y="110" transform="rotate(-90 216.8 110)">A</text>
<text x="217.4" y="112.9">UESD3.3DT5G</text>
<text x="219.3" y="108.7" transform="rotate(-90 219.3 108.7)">K</text>
<text x="235.8" y="108.7" transform="rotate(-90 235.8 108.7)">K</text>
<text x="238.4" y="110" transform="rotate(-90 238.4 110)">A</text>
<text x="239" y="112.9">UESD3.3DT5G</text>
<text x="240.9" y="108.7" transform="rotate(-90 240.9 108.7)">K</text>
<text x="120.2" y="137.9" transform="rotate(-90 120.2 137.9)">K</text>
<text x="125.3" y="137.9" transform="rotate(-90 125.3 137.9)">K</text>
<text x="126.2" y="134.2">D14</text>
<text x="122.8" y="139.2" transform="rotate(-90 122.8 139.2)">A</text>
<text x="123.5" y="142.1">UESD3.3DT5G</text>
<text x="125" y="177.4">D15</text>
<text x="119" y="181.1" transform="rotate(-90 119 181.1)">K</text>
<text x="121.5" y="182.4" transform="rotate(-90 121.5 182.4)">A</text>
<text x="122.2" y="185.3">UESD3.3DT5G</text>
<text x="124.1" y="181.1" transform="rotate(-90 124.1 181.1)">K</text>
</g>
</svg>
